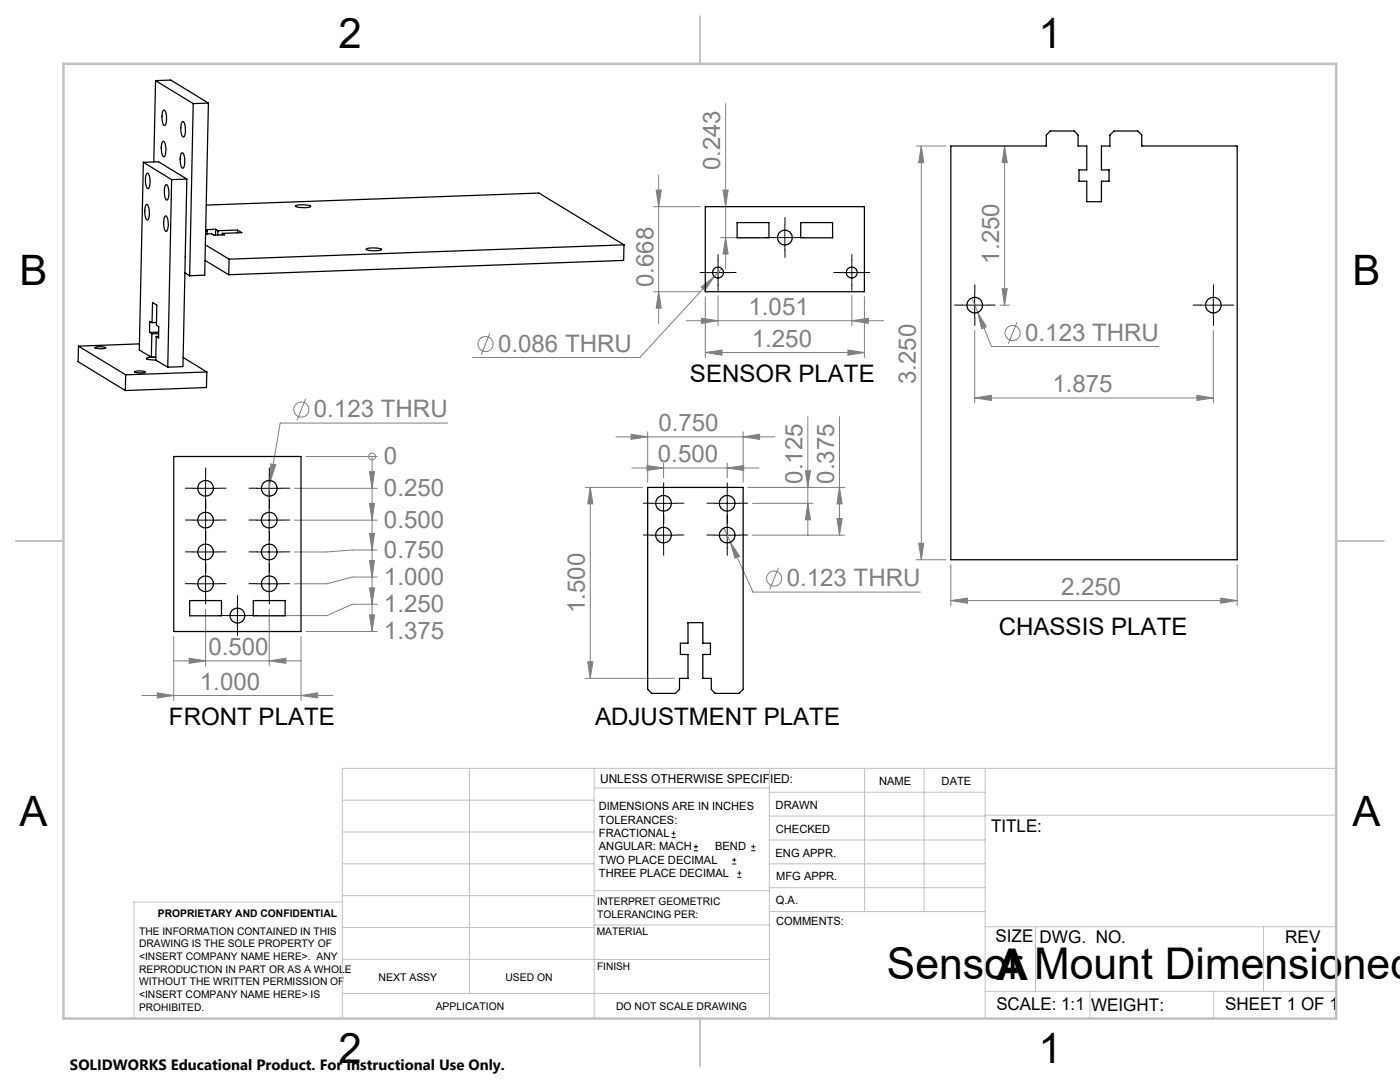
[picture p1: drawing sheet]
<svg xmlns="http://www.w3.org/2000/svg" width="279mm" height="216mm" viewBox="0 0 279 216" stroke-linecap="round" stroke-linejoin="round" font-family="sans-serif">
<g fill="none" stroke="#808080" stroke-width=".2">
<path d="M131 37.9h1l-.6 3.3zM131.4 34.9v29.7M144.3 37.9h1l-.5 3.3zM144.8 20.7v33.1M182.8 29.1h6M183.9 29.1v82.6M183.9 29.1l.5 3.4h-1.1zM200.5 29.1l.5 3.4h-1zM200.5 29.1v31.8M130.5 41.2h9.3M130.5 58.2h9.3M131.4 58.2l.6 3.3h-1z"/>
<path d="M139.9 57.3l2.7-2.1-1.9 2.8zM140.8 59.2v12.2M142.6 55.2l-14.9 16.1h-33.4M143.3 59v6M143.8 47.4h7.9M144 53.6l-1.4 1.6M144.8 47.4l.5 3.3h-1zM170 59v6M172.5 59.2v12.2M194 59.4l3.9 9.7h33.4M200 57.6h1l-.5 3.3zM61 79.6l-1.7 4.3"/>
<path d="M97.8 66.5l-1.8 4.3M136.9 64h39.5M140 63.5l3.3 .5-3.3 .5zM140.8 70.3l3.3-.5v1.1zM140.8 70.3h31.7M169.2 69.8l3.3 .5-3.3 .6zM170 64l3.3-.5v1zM194.5 79.4l3.3-.5v1zM194.5 65.9v14.5M194.5 79.4h47.6M195.1 62.3l1.7 2.9-.9 .4zM199.6 60.9h1.9"/>
<path d="M203 64.3l-1.8 4.3M238.9 78.9l3.2 .5-3.2 .5zM242.1 65.9v14.5M54 95.9l-.5 3.1M54 92.6l1 .1-1 3.2zM58.8 97.4h16.5M61.1 91.1h14.2M73.7 94.1h1.1l-.5 3.3zM74.3 91.1h.1M74.3 91.1v34.9M89.3 84.4h-33.4l-1.9 11.5M116.8 97.3h11.4"/>
<path d="M117.8 97.3l.5 3.2h-1zM117.8 97.3v38.1M122.9 87.2h31.8M125.9 86.6l3.4 .6-3.4 .5zM126.1 93.4h25.4M129.1 92.9l3.3 .5-3.3 .5zM129.3 86.1v10.1M132.4 92.4v3M145.1 93.4l3.3-.5v1zM145.1 92.4v3M148.3 87.2l3.3-.6v1.1zM148.3 86.1v10.1"/>
<path d="M149.3 97.3h19.3M160.7 93.9h1l-.5 3.4zM161.2 83.1v23.7M167.5 97.3l.6 3.2h-1.1zM167.5 83.1v23.7M58.8 103.8h16.5M73.7 100.5h1.1l-.5 3.3zM73.7 106.4h1.1l-.5 3.3zM73.7 111.9h1.1l-.5 3.2zM73.7 117.3h1.1l-.5 3.3zM75.3 109.7h-5l-5 .4h-6.5M75.3 115.1h-5l-5 1.4h-6.5"/>
<path d="M144.5 105.4l1.3 2.8M145.8 108.2l1.8 2.8-.9 .4zM145.8 108.2l4.5 9.9h33.4M150.2 100.4h12M150.2 106.8h18.4M155.4 113.3l-1.8 4.3M161.2 100.4l.5 3.3h-1zM167 103.5h1.1l-.6 3.3zM182.8 111.7h6M183.3 108.4h1.1l-.5 3.3zM189.8 119.8l3.3-.5v1.1zM189.8 112.7v8.2"/>
<path d="M189.8 119.8h57.1M243.6 119.3l3.3 .5-3.3 .6zM246.9 112.7v8.2M28.3 138.8h38.1M31.4 138.3l3.3 .5-3.3 .5zM34.7 127v12.8M34.7 131.9h25.4M37.7 131.3l3.3 .6-3.3 .5zM41 121.5v11.4M53.7 131.9l3.3-.6v1.1zM53.7 121.5v11.4M60.1 138.8l3.3-.5v1z"/>
<path d="M60.1 127v12.8M61.1 126h14.2M73.7 122.7h1.1l-.5 3.3zM75.3 120.6h-5l-5 2.2h-12.9M116.8 135.4h17.8M117.3 132h1l-.5 3.4z"/>
<circle cx="96.9" cy="68.7" r="1.49"/>
<circle cx="202.1" cy="66.4" r="1.5"/>
<circle cx="60.1" cy="81.7" r="1.51"/>
<circle cx="74.2" cy="91.1" r=".69"/>
<circle cx="154.5" cy="115.4" r="1.51"/>
</g>
<g fill="none" stroke="#000" stroke-width=".2">
<path d="M140.8 54.4h5M143.3 51.9v5M154.1 47.4h5M156.6 44.9v5M167.5 54.4h5M170 51.9v5M194.5 58.4v5M242.1 58.4v5M192 60.9h5M239.6 60.9h5.1M38.5 97.4h5M41 94.9v5"/>
<path d="M51.2 97.4h5M53.7 94.9v5M132.4 97.9v5M145.1 97.9v5M38.5 110.1h5M38.5 116.5h5M38.5 103.8h5M41 101.3v5M41 107.6v5M41 114v5M51.2 110.1h5M51.2 116.5h5"/>
<path d="M51.2 103.8h5M53.7 101.3v5M53.7 107.6v5M53.7 114v5M129.9 106.8h5M129.9 100.4h5M132.4 104.3v5M142.6 106.8h5M142.6 100.4h5M145.1 104.3v5M44.9 122.8h5M47.4 120.3v5"/>
<path d="M134 167.1h.8M134 166.3h.8M134.4 165.9v.8M138.5 169.8h.8M138.5 168.9h.8M138.9 168.5v.8M146.1 172.4h.8M146.1 171.6h.8M146.5 171.2v.8M147.1 175h.9M147.1 174.2h.9M147.6 173.8v.9"/>
<path d="M149.9 169.8h.8M149.9 168.9h.8M150.4 168.5v.8"/>
</g>
<g fill="none" stroke="#000" stroke-width=".2" stroke-dasharray="15.2 1.3 1.3 1.3">
<path d="M140.8 54.4h-1.1M143.3 51.9v-1.1M143.3 56.9v1.1M145.8 54.4h1.1M154.2 47.4h-1.5M156.7 44.9v-1.5M156.7 49.9v1.5M159.2 47.4h1.4M167.5 54.4h-1.1M170 51.9v-1.1M170 56.9v1.1M172.5 54.4h1.1"/>
<path d="M194.5 58.4v-1.6M242.2 58.4v-1.6M192 60.9h-1.5M194.5 63.4v1.5M197 60.9h1.6M239.7 60.9h-1.6M242.2 63.4v1.5M244.7 60.9h1.5M38.5 97.4h-1.5M41 94.9v-1.5M41 99.9v1.6M43.5 97.4h1.6"/>
<path d="M51.2 97.4h-1.5M53.7 94.9v-1.5M53.7 99.9v1.6M56.2 97.4h1.6M132.4 97.9v-1.5M145.1 97.9v-1.5M38.5 116.5h-1.5M38.5 110.1h-1.5M38.5 103.8h-1.5M41 114v-1.6M41 119v1.5M41 107.6v-1.5"/>
<path d="M41 112.6v1.6M41 101.3v-1.6M41 106.3v1.5M43.5 116.5h1.6M43.5 110.1h1.6M43.5 103.8h1.6M51.2 110.1h-1.5M51.2 103.8h-1.5M51.2 116.5h-1.5M53.7 107.6v-1.5M53.7 112.6v1.6M53.7 101.3v-1.6"/>
<path d="M53.7 106.3v1.5M53.7 114v-1.6M53.7 119v1.5M56.2 110.1h1.6M56.2 103.8h1.6M56.2 116.5h1.6M129.9 100.4h-1.5M129.9 106.8h-1.5M132.4 102.9v1.6M132.4 104.3v-1.6M132.4 109.3v1.5M134.9 100.4h1.6"/>
<path d="M134.9 106.8h1.6M142.6 106.8h-1.5M142.6 100.4h-1.5M145.1 104.3v-1.6M145.1 109.3v1.5M145.1 102.9v1.6M147.6 106.8h1.6M147.6 100.4h1.6M44.9 122.8h-1.5M47.4 120.3v-1.5M47.4 125.3v1.5M49.9 122.8h1.5"/>
</g>
<g fill="none" stroke="#c0c0c0" stroke-width=".2">
<path d="M68.3 159.7h50.3M93.7 153.3v44.9M118.6 153.3v49.9M118.6 157.2h34.9M153.5 153.3v49.9M153.5 158.1h43.1M172.5 153.3v28.6M184.4 153.3v28.6M196.6 153.3v49.9M266.7 153.3h-198.4v49.9M68.3 178.7h50.3M68.3 172.4h50.3"/>
<path d="M68.3 166h50.3M68.3 180h-41.6v23.2M118.6 177.7h35M153.5 167.6h43.1M153.5 162.8h43.1M153.5 172.4h43.1M153.5 177.1h43.1M196.6 162.7h70.1M68.3 198.2h85.2M68.3 191.4l85.2 .1M68.3 185.1h50.3M118.6 184.6h35"/>
<path d="M153.6 181.9h43M196.6 197.8h70.1M196.6 184.9h70.1M206.7 184.9v12.9M217.5 197.8v5.4M242.2 197.8v5.4M252.2 184.9v12.9"/>
</g>
<path d="M139.7 3.2v9.5M3.1 107.9h9.6M266.7 107.9h9.5M139.7 203.2v9.6" fill="none" stroke="#c0c0c0" stroke-width=".25"/>
<path d="M12.7 12.7h254v190.5h-254z" fill="none" stroke="#c0c0c0" stroke-width=".5"/>
<g fill="#808080">
<path d="M73.7 94.1h1.1l-.5 3.3zM73.7 100.5h1.1l-.5 3.3zM73.7 106.4h1.1l-.5 3.3zM73.7 111.9h1.1l-.5 3.2zM73.7 117.3h1.1l-.5 3.3zM73.7 122.7h1.1l-.5 3.3z"/>
<path d="M148.3 87.2l3.3-.6v1.1zM125.9 86.6l3.4 .6-3.4 .5z"/>
<path d="M243.6 119.3l3.3 .5-3.3 .6zM189.8 119.8l3.3-.5v1.1zM238.9 78.9l3.2 .5-3.2 .5zM194.5 79.4l3.3-.5v1zM53.7 131.9l3.3-.6v1.1zM37.7 131.3l3.3 .6-3.3 .5z"/>
<path d="M195.1 62.3l.8 3.3 .9-.4zM54 92.6v3.3l1-3.2zM129.1 92.9l3.3 .5-3.3 .5zM145.1 93.4l3.3-.5v1zM145.8 108.2l.9 3.2 .9-.4zM140 63.5l3.3 .5-3.3 .5zM170 64l3.3-.5v1zM139.9 57.3l.8 .7 1.9-2.8z"/>
<path d="M140.8 70.3l3.3-.5v1.1zM169.2 69.8l3.3 .5-3.3 .6z"/>
<path d="M60.1 138.8l3.3-.5v1zM31.4 138.3l3.3 .5-3.3 .5z"/>
<path d="M117.3 132h1l-.5 3.4zM117.8 97.3l.5 3.2h-1z"/>
<path d="M183.3 108.4h1.1l-.5 3.3zM183.9 29.1l.5 3.4h-1.1z"/>
<path d="M200 57.6h1l-.5 3.3zM200.5 29.1l.5 3.4h-1z"/>
<path d="M144.8 47.4l.5 3.3h-1zM144.3 37.9h1l-.5 3.3z"/>
<path d="M131 37.9h1l-.6 3.3zM131.4 58.2l.6 3.3h-1z"/>
<path d="M160.7 93.9h1l-.5 3.4zM161.2 100.4l.5 3.3h-1zM167.5 97.3l.6 3.2h-1.1zM167 103.5h1.1l-.6 3.3z"/>
</g>
<g fill="none" stroke="#000" stroke-width=".25">
<path d="M31 16.1l3.1-.1 7.5 4.6M31 16.1l7.6 4.6M31 16.1l-.3 16.2M28.6 32.4l3-.1 5.7 3.4M28.6 32.4l5.7 3.4M28.6 32.4l-.8 37.4 2.4 1.5M29.3 34.6l.1-.1a2.62 2.62 0 0 1 .4 2.8l-.1 .2-.2 .1a3.3 3.3 0 0 1-.2-3zM32.5 28.3l.1-.1a2.9 2.9 0 0 1 .2 3.1h-.2a3.5 3.5 0 0 1-.1-3zM32.6 22l.1-.1a2.9 2.9 0 0 1 .2 3.1h-.1a3.3 3.3 0 0 1-.2-3zM33.1 36.9l.1-.1a2.9 2.9 0 0 1 .2 3.1h-.1a3.4 3.4 0 0 1-.2-3zM34.3 35.8l-.8 37.5M36.2 30.6l.2-.1a2.9 2.9 0 0 1 .1 3l-.1 .1a3.3 3.3 0 0 1-.2-3z"/>
<path d="M36.4 24.3l.1-.1a2.71 2.71 0 0 1 .4 2.8l-.4 .3a3.3 3.3 0 0 1-.1-3zM37.3 35.7l-3 .1M37.3 35.7l-.8 37.5M38.6 20.7l-.7 34.3M41.6 20.6l-3 .1M41.6 20.6l-.7 34.3-3 .1M189.8 29.1h19v-2.1l.8-.9h4.8l.8 .9v2.1h1.7v4.8h-1.6v2.3h1.6v4.1h2.9v-4.1h1.5v-2.3h-1.5v-4.8h1.7v-2.1l.8-.9h4.8l.8 .9v2.1h19v82.6h-57.1zM29.2 40.9l.1-.1a2.71 2.71 0 0 1 .4 2.7l-.3 .4a3.3 3.3 0 0 1-.2-3zM32.9 43.1h.2a2.62 2.62 0 0 1 .3 2.7v.2l-.3 .2a3.3 3.3 0 0 1-.2-3.1zM36.9 54.4l1 .6M37 51.3v.1M40.9 52l4.7 2.8"/>
<path d="M41 48.9l4.7 2.8M41.1 46l.2 .1M41.2 40.9l66.4-2.4 16.9 10.4M41.3 46.1h-.2M41.3 46.1v.6M43 45.8l.5 .2M43 45.8h-1.9M43 45.8v1.1M43.5 46v.9M44.4 46.6l.4 .2-2.1 .1-.5-.3-1.2 .1M44.4 46.6l-.1 .3M45.7 51.7l-.1 3.1"/>
<path d="M47.4 45.9l.9 .5-3.9 .2M47.4 45.9l-3.9 .1M47.4 45.9v.6M58.9 41.1a4.4 4.4 0 0 1 3.1 .1 4.4 4.4 0 0 1-3.1-.1zM73.1 49.7a4.4 4.4 0 0 1 3.1 .1 4.4 4.4 0 0 1-3.1-.1zM124.5 48.9l-78.8 2.8M124.5 48.9v3.1l-78.9 2.8M140.8 41.2h31.7v17h-31.7zM147.1 44.4h6.4v3h-6.4zM159.8 44.4h6.4v3h-6.4zM15.7 69.1l9.4 5.7M15.7 69.1l-.1 3.1 9.4 5.7"/>
<path d="M19 69.3a2.81 2.81 0 0 1 2.1 .2 3.1 3.1 0 0 1-2.2-.1zM25.1 74.8l-.1 3.1M27 74.1a3.1 3.1 0 0 1 2 .2h-.1a3.2 3.2 0 0 1-2-.1zM27.8 68.6l-12.1 .5M29.8 66.3l.5 .3M30.3 66.6l-.1 4.7M30.3 64.4l.1-4 .9 .5-.1 4 .5 .3-.1 2.2-.4-.3M30.3 64.4l-.4-.3-.1 2.2M31.1 71.3h-1.4l-.5 .2 .5 .3h1.4M31.1 71.8l2.4 1.5M31.1 71.3h-.9M31.2 67.1l-.1 4.7"/>
<path d="M31.2 67.1h.4M31.2 64.3l-.9 .1M31.6 66.6h-1.3M31.6 66.3h-1.8M36.3 73.2l-2.8 .1M36.5 71.3l4.8 2.9M41.3 74.2l-16.2 .6M41.3 74.2l-.1 3.1-16.2 .6M34.7 91.1h25.4v34.9h-25.4zM129.3 97.3h19v40.2l-.8 .9h-4.8l-.7-.9v-2.1h-1.7v-4.8h1.5v-2.3h-1.5v-4.1h-3v4.1h-1.5v2.3h1.5v4.8h-1.7v2.1l-.8 .9h-4.8l-.7-.9zM37.9 119.8h6.3v3.1h-6.3zM50.6 119.8h6.3v3.1h-6.3z"/>
<circle cx="143.3" cy="54.4" r="1.09"/>
<circle cx="156.6" cy="47.4" r="1.46"/>
<circle cx="170" cy="54.4" r="1.09"/>
<circle cx="194.5" cy="60.9" r="1.55"/>
<circle cx="242.2" cy="60.9" r="1.55"/>
<circle cx="41" cy="97.4" r="1.55"/>
<circle cx="53.7" cy="97.4" r="1.55"/>
<circle cx="41" cy="116.5" r="1.55"/>
<circle cx="41" cy="110.1" r="1.55"/>
<circle cx="41" cy="103.8" r="1.55"/>
<circle cx="53.7" cy="116.5" r="1.55"/>
<circle cx="53.7" cy="103.8" r="1.55"/>
<circle cx="53.7" cy="110.1" r="1.55"/>
<circle cx="132.4" cy="106.8" r="1.56"/>
<circle cx="132.4" cy="100.4" r="1.56"/>
<circle cx="145.1" cy="106.8" r="1.56"/>
<circle cx="145.1" cy="100.4" r="1.56"/>
<circle cx="47.4" cy="122.8" r="1.48"/>
</g>
<g font-size="8.7">
<text x="177" y="195.3">Sensor Mount Dimensioned</text>
<text x="198.9" y="195.5">A</text>
</g>
<g font-size="8.4">
<text x="67.5" y="9.6">2</text>
<text x="207.2" y="9.6">1</text>
<text x="3.9" y="56.8">B</text>
<text x="269.9" y="56.8">B</text>
<text x="3.9" y="164.8">A</text>
<text x="269.9" y="164.8">A</text>
<text x="67.5" y="212.1">2</text>
<text x="207.2" y="212.1">1</text>
</g>
<g font-size="4.8" fill="#808080">
<text x="143.7" y="34" transform="rotate(-90 143.7 34)">0.243</text>
<text x="199.4" y="52.6" transform="rotate(-90 199.4 52.6)">1.250</text>
<text x="130.4" y="57.3" transform="rotate(-90 130.4 57.3)">0.668</text>
<text x="149.4" y="62.9">1.051</text>
<text x="99.4" y="70.2">0.086 THRU</text>
<text x="150" y="69.3">1.250</text>
<text x="204.6" y="68">0.123 THRU</text>
<text x="182.8" y="76.7" transform="rotate(-90 182.8 76.7)">3.250</text>
<text x="62.6" y="83.3">0.123 THRU</text>
<text x="210" y="78.3">1.875</text>
<text x="131.4" y="86.1">0.750</text>
<text x="76.6" y="92.7">0</text>
<text x="131.3" y="92.3">0.500</text>
<text x="76.6" y="99">0.250</text>
<text x="160.2" y="96.5" transform="rotate(-90 160.2 96.5)">0.125</text>
<text x="166.5" y="96.5" transform="rotate(-90 166.5 96.5)">0.375</text>
<text x="76.6" y="105.4">0.500</text>
<text x="76.6" y="111.3">0.750</text>
<text x="76.6" y="116.7">1.000</text>
<text x="157" y="117">0.123 THRU</text>
<text x="211.8" y="118.8">2.250</text>
<text x="76.6" y="122.2">1.250</text>
<text x="116.7" y="122.4" transform="rotate(-90 116.7 122.4)">1.500</text>
<text x="41.6" y="130.8">0.500</text>
<text x="76.6" y="127.6">1.375</text>
<text x="39.9" y="137.7">1.000</text>
</g>
<g font-size="4.8">
<text x="137.7" y="76.1">SENSOR PLATE</text>
<text x="199.3" y="126.6">CHASSIS PLATE</text>
<text x="33.7" y="144.7">FRONT PLATE</text>
<text x="118.8" y="144.7">ADJUSTMENT PLATE</text>
</g>
<g font-size="3.5">
<text x="197.8" y="166">TITLE:</text>
<text x="198.7" y="188">SIZE</text>
<text x="207.5" y="188.1">DWG. NO.</text>
<text x="256.5" y="188.2">REV</text>
<text x="198.8" y="201.6">SCALE: 1:1</text>
<text x="217.7" y="201.7">WEIGHT:</text>
<text x="244.5" y="201.6">SHEET 1 OF 1</text>
</g>
<text font-size="3" x="14" y="213.5">SOLIDWORKS Educational Product. For Instructional Use Only.</text>
<text font-size="2.4" x="119.8" y="156.1">UNLESS OTHERWISE SPECIFIED:</text>
<g font-size="2.3">
<text x="119.5" y="161.7">DIMENSIONS ARE IN INCHES</text>
<text x="154.8" y="161.4">DRAWN</text>
<text x="175.4" y="156.6">NAME</text>
<text x="187.9" y="156.6">DATE</text>
<text x="119.5" y="164.4">TOLERANCES:</text>
<text x="119.5" y="167">FRACTIONAL</text>
<text x="154.9" y="166.3">CHECKED</text>
<text x="119.5" y="169.7">ANGULAR: MACH</text>
<text x="119.5" y="172.3">TWO PLACE DECIMAL</text>
<text x="142.7" y="169.7">BEND</text>
<text x="154.8" y="170.9">ENG APPR.</text>
<text x="119.5" y="175">THREE PLACE DECIMAL</text>
<text x="154.9" y="175.7">MFG APPR.</text>
<text x="154.9" y="180.4">Q.A.</text>
<text x="154.9" y="184.6">COMMENTS:</text>
</g>
<g font-size="2.1">
<text x="31.5" y="182.9">PROPRIETARY AND CONFIDENTIAL</text>
<text x="119.2" y="180.6">INTERPRET GEOMETRIC</text>
<text x="119.2" y="183.1">TOLERANCING PER:</text>
<text x="27.8" y="186.5">THE INFORMATION CONTAINED IN THIS</text>
<text x="27.8" y="189">DRAWING IS THE SOLE PROPERTY OF</text>
<text x="27.8" y="191.5">&lt;INSERT COMPANY NAME HERE&gt;. ANY</text>
<text x="119.1" y="186.6">MATERIAL</text>
<text x="27.8" y="194.1">REPRODUCTION IN PART OR AS A WHOLE</text>
<text x="27.8" y="196.6">WITHOUT THE WRITTEN PERMISSION OF</text>
<text x="75.5" y="195.7">NEXT ASSY</text>
<text x="100.9" y="195.7">USED ON</text>
<text x="119.1" y="193.5">FINISH</text>
<text x="27.8" y="199.1">&lt;INSERT COMPANY NAME HERE&gt; IS</text>
<text x="27.8" y="201.6">PROHIBITED.</text>
<text x="86.9" y="201.5">APPLICATION</text>
<text x="123" y="201.6">DO NOT SCALE DRAWING</text>
</g>
</svg>
